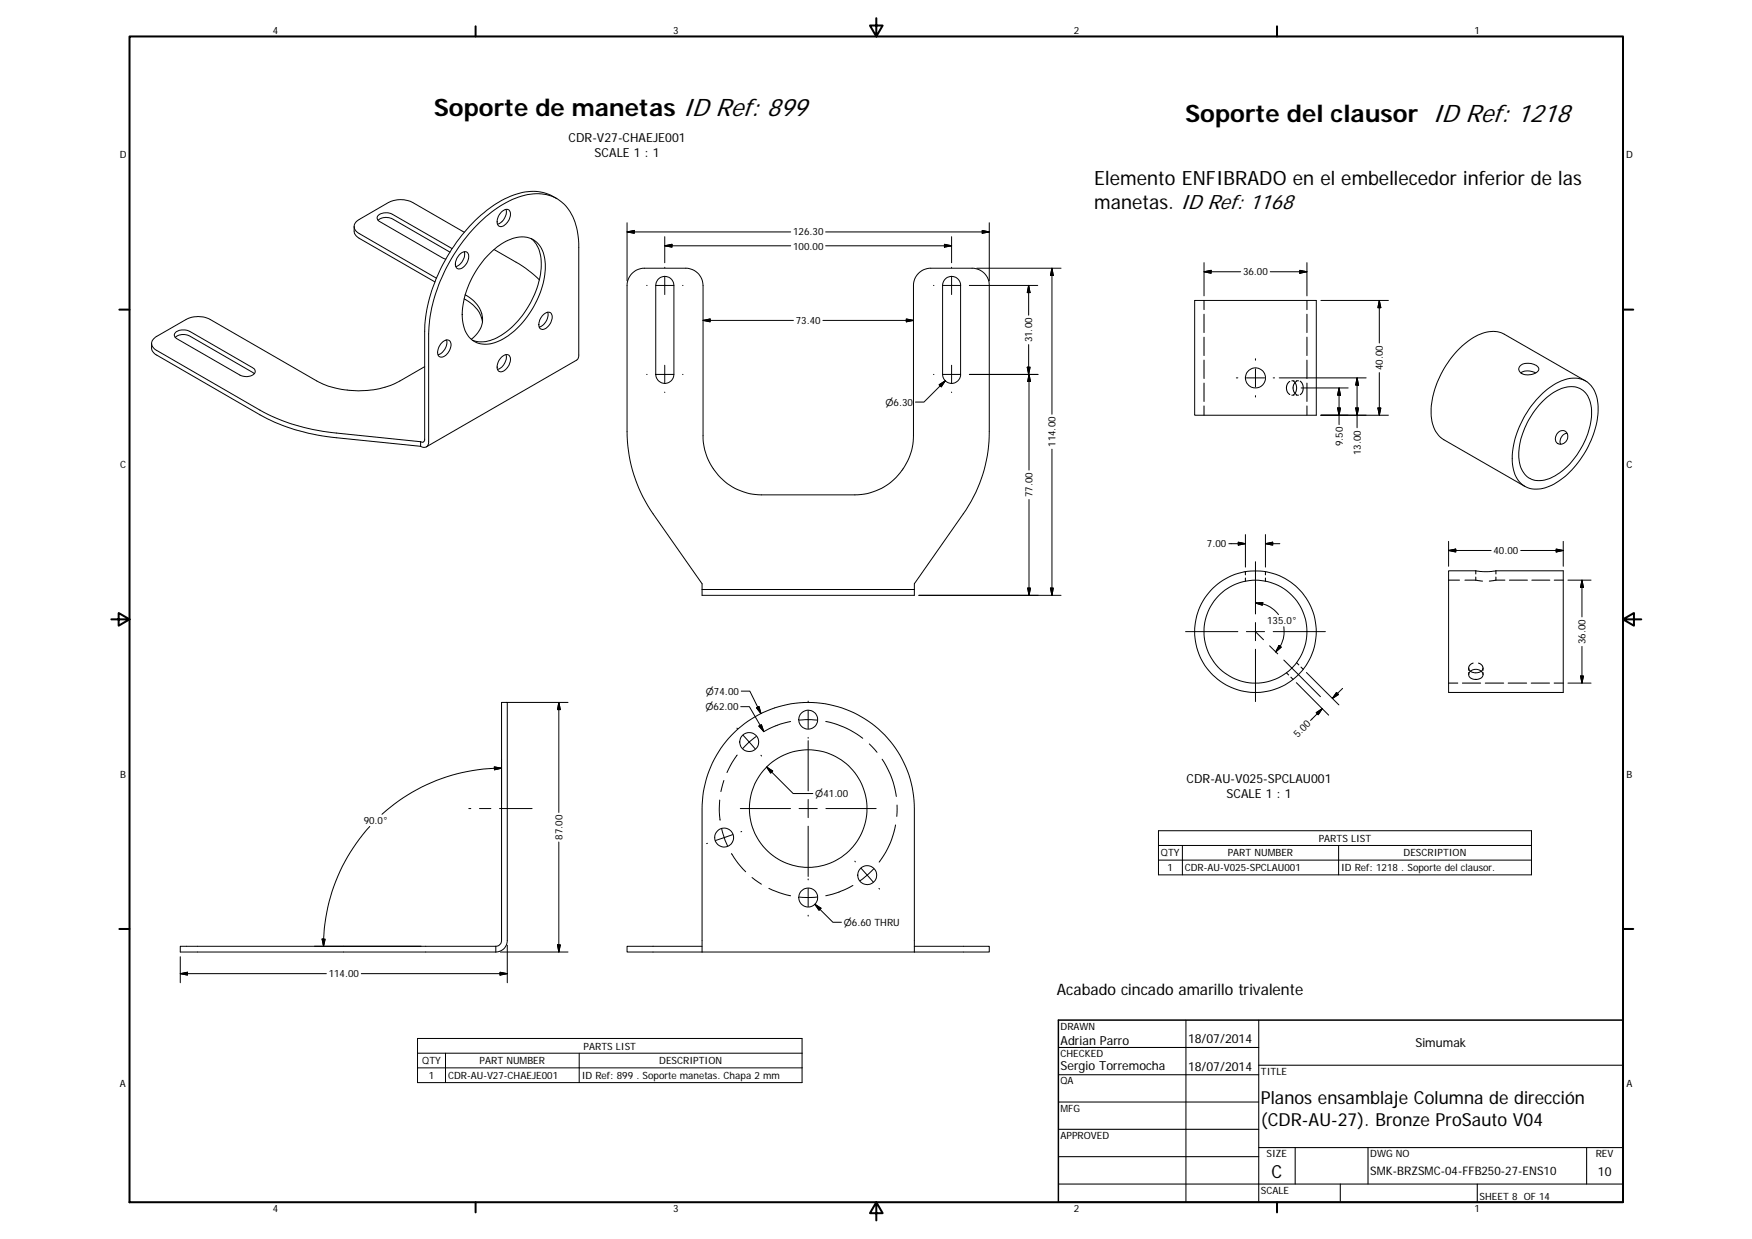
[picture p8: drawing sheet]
<svg xmlns="http://www.w3.org/2000/svg" width="420mm" height="297mm" viewBox="0 0 420 297" stroke-linecap="round" stroke-linejoin="round" font-family="sans-serif">
<g fill="none" stroke="#000" stroke-width=".24">
<path d="M84.9 54.3v1.1a2.19 2.19 0 0 0 1.2 1.7l18.2 10.5M90.7 52.8a3.2 3.2 0 0 1 3.4-.3l13.8 8M108.4 59.6l-14.3-8.2a2.78 2.78 0 0 0-3.6 .6v.6l.4 .4 15.3 8.8 .7 .3M111.3 55.7l-12.3-7.1a6.5 6.5 0 0 0-5.9 0l-7 4a1.78 1.78 0 0 0-1.2 1.7 1.78 1.78 0 0 0 1.2 1.7l18.6 10.7M118.5 59.8l5.3 3.1a29 29 0 0 1 5.6 4.2M120.2 50.8a1.16 1.16 0 0 1 1.2-.6 1.16 1.16 0 0 1 1 .8 3.2 3.2 0 0 1-2.4 3.3 1.41 1.41 0 0 1-.6-2.2zM121.3 50.2a3.1 3.1 0 0 1-2 3.5M127.4 57.2a8.3 8.3 0 0 1 2.3 7.8 21.8 21.8 0 0 1-11.1 16.3 6.9 6.9 0 0 1-5.3 .3M133.6 47.6a11.5 11.5 0 0 0-11.8-.3 35.8 35.8 0 0 0-15.5 15.9 35.8 35.8 0 0 0-4.5 16.3v25.8a.6 .6 0 0 1-.2 .7 .6 .6 0 0 1-.7-.1M150.4 55.6l1.7-.4v.7zM150.4 55.6h39.2M150.4 53.4v13.9"/>
<path d="M159.4 56.7v6.3M159.4 58.9l1.8-.3v.6zM159.4 58.9h30.2M198 55.6h39.2M198 58.9h30.2M226.5 58.6l1.7 .3-1.7 .3zM228.2 56.7v6.3M235.6 55.2l1.6 .4-1.6 .3zM237.2 53.4v13.9M42.2 79.7a3.3 3.3 0 0 1 3.3-.3l15.1 8.8a1 1 0 0 1 .6 1.1 1 1 0 0 1-1 .8 3.5 3.5 0 0 1-2.7-.2l-15.1-8.7a.9 .9 0 0 1-.2-1.5zM110.2 61a1.16 1.16 0 0 1 1.1-.7 1.16 1.16 0 0 1 1.1 .8 3.1 3.1 0 0 1-2.4 3.4 1.4 1.4 0 0 1-.6-2.2zM111.3 71.6a7.5 7.5 0 0 1 4.4 5.6"/>
<path d="M111.3 60.3a3.2 3.2 0 0 1-2 3.6M111.6 70.7a6.5 6.5 0 0 1 3.9 7.5 7.3 7.3 0 0 1-2.5 3.1M117.1 61.1a11.5 11.5 0 0 1 8.9-4.3 5.7 5.7 0 0 1 4.7 5.9 21.7 21.7 0 0 1-8.8 17.8 8.3 8.3 0 0 1-7.5 1.7 6.4 6.4 0 0 1-3.5-6.1 21.7 21.7 0 0 1 6.2-15zM130.2 75.5a1.16 1.16 0 0 1 1.2-.7 1.16 1.16 0 0 1 1 .8 3.2 3.2 0 0 1-2.4 3.4 1.46 1.46 0 0 1-.6-2.2zM131.3 74.8a3.1 3.1 0 0 1-2 3.6M155.1 68.4h.1M157.2 68.4h4.4M158 66.8a2.19 2.19 0 0 1 2.3-.3 2.19 2.19 0 0 1 1.3 1.9v21.4a2.18 2.18 0 0 1-2.2 2.1 2.18 2.18 0 0 1-2.1-2.1v-21.4l.1-.8zM159.4 64.1v.1M159.4 66.2v4.4M163.7 68.4h.1M168.6 76.8l1.7-.3v.7z"/>
<path d="M190.3 76.8h-21.7M197.3 76.8h21.8M217.3 76.5l1.8 .3-1.8 .4zM223.9 68.4h.1M226 68.4h4.4M226.5 67.1a2.16 2.16 0 0 1 2.4-.7 2.16 2.16 0 0 1 1.5 2v21.4a2.16 2.16 0 0 1-2.2 2.1 2.16 2.16 0 0 1-2.2-2.1v-21.4zM228.2 64.1v.1M228.2 66.2v4.4M232.5 68.4h16.4M234.2 64.3h20.3M246.7 68.4v7.2M246.7 68.4l.3 1.7h-.7z"/>
<path d="M252.3 64.3l.3 1.7h-.7zM252.3 64.3v35M286.5 72h29.2v27.5h-29.2zM288.7 65.2l1.7-.4v.7zM288.7 65.2h8.8M288.7 63v7.9M304.6 65.2h8.8M311.7 64.8l1.7 .4-1.7 .3zM313.4 63v7.9M316.8 72h16.2M330.8 72v10.2M330.8 72l.3 1.8h-.7z"/>
<path d="M36.4 82.3v1.2a2.14 2.14 0 0 0 1.2 1.6l24.7 14.3a46 46 0 0 0 18.4 5.5l20.2 2.1M42 80.9a3.1 3.1 0 0 1 3.5-.3l15.5 9M101.8 87.9l-5.9 3.5a22.1 22.1 0 0 1-20-.1l-25.5-14.7a6.2 6.2 0 0 0-5.8 0l-7 4a1.77 1.77 0 0 0-1.2 1.7 1.77 1.77 0 0 0 1.2 1.7l24.7 14.3a46.9 46.9 0 0 0 18.4 5.5l20.2 2.1M105.8 82.4a1.36 1.36 0 0 1 2.2-.5 2.92 2.92 0 0 1-2.4 3.7 1.68 1.68 0 0 1-.3-2.5zM107.1 81.5a3.2 3.2 0 0 1-2.1 3.6M120.2 85.7a1.16 1.16 0 0 1 1.2-.7 1.16 1.16 0 0 1 1 .8 3.2 3.2 0 0 1-2.4 3.4 1.43 1.43 0 0 1-.6-2.3zM121.3 85a3.1 3.1 0 0 1-2 3.6M155.1 89.8h.1M157.2 89.8h4.4M159.4 87.6v4.3M159.4 94v.1M163.7 89.8h.1"/>
<path d="M223.9 89.8h.1M225.2 92.2l1.5-.9-1 1.4zM226 89.8h4.4M226.7 91.3l-5.1 5.1h-2.1M228.2 87.6v4.3M228.2 94v.1M232.5 89.8h16.5M246.3 88h.7l-.3 1.8zM246.7 82.6v7.2M246.8 89.8v22.9M246.8 89.8l.3 1.7h-.6zM296.5 90.6h.4"/>
<path d="M298.9 90.6h4.4M301.1 86v.4M301.1 88.4v4.4M301.1 94.8v.4M305.3 90.6h.4M306.8 90.6h20.8M312 93h11.3M320.8 97.8h.7l-.4 1.7zM321.1 93l.4 1.7h-.7zM321.1 93v8.8M325.1 97.8h.7l-.4 1.7zM325.4 90.6l.4 1.7h-.7z"/>
<path d="M325.4 90.6v12M330.4 97.8h.7l-.3 1.7zM330.8 89.3v10.2M333 99.5h-16.2M364.6 87.6a3.2 3.2 0 0 1 4.4 .8 2.07 2.07 0 0 1-2.4 1.5 1.87 1.87 0 0 1-2.4-1.6zM364.7 89.4a3.5 3.5 0 0 1 3.6 0M370 94.3a11 11 0 0 1 8.4-3.6 5.8 5.8 0 0 1 4.7 5.5 21.4 21.4 0 0 1-5.6 15.9 14 14 0 0 1-8.5 5.1 5.6 5.6 0 0 1-6.2-5.5 21.4 21.4 0 0 1 6.2-16.4zM370 96.2a9.7 9.7 0 0 1 7.8-3.4 5.1 5.1 0 0 1 3.8 5 18.8 18.8 0 0 1-9.6 16.8 4.9 4.9 0 0 1-6.8-1.6 12 12 0 0 1 .5-10.4 21.4 21.4 0 0 1 4.3-6.4zM380.2 91.3l-19.4-11.2a7.7 7.7 0 0 0-8 1.2 22.6 22.6 0 0 0-9.6 18.5 7 7 0 0 0 3 5.6l19.5 11.2M100.9 107a1.16 1.16 0 0 0 1.3 .1 1.16 1.16 0 0 0 .6-1.2v-25.8a39.9 39.9 0 0 1 11-25.5 23.6 23.6 0 0 1 14.1-8.1 9.4 9.4 0 0 1 10.2 7.4l.5 2.2 .2 2.3v26.9l-.2 .7-.4 .4-36 20.7M100.9 105.9v1.1M246.8 119.8v22.9"/>
<path d="M252.3 107.7v35M373.6 103.8a1.38 1.38 0 0 1 1.9-.3 1.38 1.38 0 0 1 .3 1.9 1.43 1.43 0 0 1-1.5 1.1 1.43 1.43 0 0 1-1.3-1.4zM375.8 103.9a2 2 0 0 0-1.5 2.6M294.7 130.3h4M297 130l1.7 .3-1.7 .4zM298.7 128.2v7.8M301.1 134.7v12.5M303.5 130.3l1.7-.3v.7zM303.5 128.2v7.8M306.9 130.3h-3.4M347.4 129.8v6M347.4 132l1.7-.4v.7z"/>
<path d="M347.4 132h10.2M347.4 136.8h6.5l1.8 .3 3-.3h16.2v29.2h-27.5zM364.7 132h10.2M373.2 131.6l1.7 .4-1.7 .3zM374.9 129.8v6M376 139.1h5.6M379.4 139.1v8.8M379.4 139.1l.3 1.7h-.7zM168.4 141.3h50.9M168.4 141.3v1.4h50.9v-1.4M219.3 141.3v-1.3l11.7-16.8a34 34 0 0 0 6.2-19.8v-35a4.1 4.1 0 0 0-4.1-4.1h-9.9a4.2 4.2 0 0 0-4.1 4.1v36.1a14.3 14.3 0 0 1-14.1 14.1h-22.4a14.2 14.2 0 0 1-14-14.1v-36.1a4.2 4.2 0 0 0-4.1-4.1h-10a4.2 4.2 0 0 0-4.1 4.1v35a34.8 34.8 0 0 0 6.2 19.8l11.8 16.8v1.3M220.4 142.7h34.1"/>
<path d="M246.5 141h.6l-.3 1.7zM251.9 141h.7l-.3 1.7zM284.3 151.4h12.6M298.9 151.4h4.4M301.1 144.6l1.7-.2-.1 .7zM301.1 144.6a6.4 6.4 0 0 1 4 1.3l1.5 1.4M301.1 149.2v4.4M301.1 155.7v12.5M301.2 151.5l1.8 1.9M304.5 154.8l1.9 2M305.3 151.4h12.5M306.7 154.7l.6 .5-1.4 1.1z"/>
<path d="M307.9 158.2l1.9 1.9M307.9 150.3a7.3 7.3 0 0 1-.9 4.6l-1.1 1.4M379.4 155v8.8M121.7 168.4v57.1a2.74 2.74 0 0 1-2.8 2.7M134 168.4l.4 1.7h-.7zM134 168.4v26.4M136.2 168.4h-15.9v57.1a1.4 1.4 0 0 1-1.4 1.4M176.7 174.6l.2 .1M177.6 169.4h2.1l3.5 6M177.8 165.7h2l2.7 5.4M178.2 176.3l1.5 1.6M179.7 177.9l1.4 1.6"/>
<path d="M179.7 177.9l-1.6 1.6M181.4 176.6l-1.7 1.3M181.4 169.7l.6-.3 .5 1.7zM182 174.1l.6-.4 .6 1.7zM189.6 173a20.5 20.5 0 0 0-6.5 2.4M193.8 168.1v.2M193.8 170.3v4.4M193.8 176.8v.2M193.8 177.6v12M196 172.6h-4.4M198 173a20.8 20.8 0 0 1 8.9 4M208.5 178.4l1.8 2"/>
<path d="M309.7 160.1l7 6.9M310.9 163.7l7.7 7.7M313.3 161.2l7.8 7.8M315.6 170.9l1.5-1-1 1.4zM317.1 169.9l-2.8 2.8M320.5 166l.5 .5-1.5 .9zM322 165l-2.5 2.4M352.7 160.8a1.75 1.75 0 0 1 1.8-.3 1.75 1.75 0 0 1 1.1 1.5 1.99 1.99 0 0 1-3.4-.1l.1-.5zM355.3 160.9a2.45 2.45 0 0 1-2.7 0M376 163.8h5.6M379 162.1h.7l-.3 1.7zM88.7 198.1a42.7 42.7 0 0 0-11.1 28.8"/>
<path d="M112.4 193.8h.5M115 193.8h2.7M118.5 183.9l1.8 .3-1.7 .4zM119.8 193.8h7.8M120.3 184.2a42.5 42.5 0 0 0-28.7 11M120.3 182v10.7M172.6 191.8l-.1 2.8 .2 2.1M173.1 198.7l.6 2.1M173.6 187.1l-.7 2.7M176.8 181l-1.2 1.7-1.3 2.5M177.5 193.8h12.1M177.9 199.3l-.2 .1"/>
<path d="M182.5 181.1l.1 .2M183.9 183.9l6.3 6.3h4.7M183.9 183.9l1.4 .9-.5 .5zM191.6 193.8h4.4M193.8 191.7v4.3M193.8 198.1v12M198.1 193.8h12M211.5 182a21.1 21.1 0 0 1 3.5 8.9M214.8 197.8a20.8 20.8 0 0 1-4 8.9M215.1 193v2.7M277.8 199.2h89.5v10.5h-89.5zM134 201.9v26.3"/>
<path d="M169.7 202.2h-.3M173.7 200.8l-2.1 .7M173.7 200.8l.8 2M175.4 204.6l1.6 2.4 1.8 2M175.7 200.1l-2 .7M180.3 210.4l2.3 1.6M184.4 213l2.4 1 2.8 .8M191.6 215.1l2.2 .1 2.2-.1M193.8 210.7v.2M193.8 213v4.4M193.8 219.4v.2M195.4 216.8l4.3 4.3h2.1"/>
<path d="M195.4 216.8l1.5 .9-.5 .5zM204.5 212.3a22.9 22.9 0 0 1-6.5 2.5M205 206.5l.1 .1M206.5 208.2l1.5 1.6M208 209.8l1.4 1.7M208 209.8l-1.7 1.4M209.5 208.3l-1.5 1.5M210.8 213l.1 .1M277.8 202.7h89.5M277.8 206.2h89.5M283.6 202.7v7M321 202.7v7"/>
<path d="M43.2 233.4l1.8-.3v.7zM43.2 233.4h35.1M43.2 229.4v6.2M77.2 225.1l.8 .1-.4 1.7zM82.4 226.9h36.5M86.6 233.4h35.1M101 226.9h-57.8v1.3h75.7M118.9 226.9v1.3M119.9 233.1l1.8 .3-1.8 .4zM120 228.2h16.2M121.7 226.6v9M133.7 226.5h.7l-.4 1.7z"/>
<path d="M168.4 226.9h-18v1.3h86.8v-1.3h-17.9M219.3 228.2v-34.4a25.5 25.5 0 0 0-25.5-25.4 25.5 25.5 0 0 0-25.4 25.4v34.4M100.1 252.5h92.3M100.1 256h92.3M100.1 249h92.3v10.5h-92.3zM106.8 252.5v7M138.9 252.5v7"/>
<circle cx="301.1" cy="90.6" r="2.41"/>
<circle cx="301.1" cy="151.5" r="14.6"/>
<circle cx="301.1" cy="151.4" r="12.3"/>
<circle cx="179.7" cy="177.9" r="2.27"/>
<circle cx="193.8" cy="172.5" r="2.27"/>
<circle cx="193.8" cy="193.8" r="14.1"/>
<circle cx="173.7" cy="200.8" r="2.26"/>
<circle cx="193.8" cy="215.2" r="2.27"/>
<circle cx="208" cy="209.8" r="2.27"/>
</g>
<g fill="none" stroke="#000" stroke-width=".25">
<path d="M288.7 72v2.2M288.7 75.3v4.4M313.4 72v2.2M313.4 75.3v4.4M288.7 80.8v4.4M288.7 86.3v4.4M288.7 91.8v4.4M288.7 97.3v2.2M309.3 91.4a1.95 1.95 0 0 0 0 3.2M309.8 91.3h.5M309.8 94.7h.5M310.2 91.4a2.16 2.16 0 0 1 0 3.2"/>
<path d="M310.9 91.3h.5M310.9 94.7h.5M310.9 91.4a1.92 1.92 0 0 0 0 3.2M311.8 91.4a2.18 2.18 0 0 1 0 3.2M313.4 80.8v4.4M313.4 86.3v4.4M313.4 91.8v4.4M313.4 97.3v2.2M298.7 137.1v.7M298.7 138.6v.7M303.5 137.1v.7M303.5 138.6v.7"/>
<path d="M347.4 139.1h2.6M351.3 139.1h2.6M353.9 139.1l1.6 .2M353.9 136.8v.8M353.9 138.3v.8M358.7 139.1l-1.5 .2M358.7 136.8v.8M358.7 138.3v.8M358.7 139.1h2.2M362 139.1h4.3M367.4 139.1h4.3M372.7 139.1h2.2"/>
<path d="M310.9 158.9l.6 .5M312 159.9l.5 .6M353.3 159a1.12 1.12 0 0 0-1 .7 1.12 1.12 0 0 0 .3 1.2M354.6 159a1.14 1.14 0 0 1 .9 .7 1.14 1.14 0 0 1-.2 1.2M308.5 161.3l.5 .5M309.6 162.3l.5 .6M347.4 163.8h2.2M350.7 163.8h4.4M352.2 160.2v.5M352.2 161.2v.5M355.7 160.2v.5M355.7 161.2v.5"/>
<path d="M356.2 163.8h4.4M361.7 163.8h4.4M367.2 163.8h4.4M372.7 163.8h2.2M253.8 251.1h48.1M253.8 257.7h48.1M284.4 244.6v43.6M301.9 255.4h87.3M301.9 244.6v43.6M253.8 264.2h48.1M253.8 270.7h48.1M253.8 277.3h48.1"/>
<path d="M301.9 275.1h87.3M310.6 275.1v8.8M328.1 275.1v8.8M380.5 275.1v8.8M253.8 283.9h135.4M321.4 283.9v4.3M354.3 283.9v4.3"/>
</g>
<g fill="none" stroke="#000" stroke-width=".48">
<path d="M31.1 8.7h358.1v279.5h-358.1zM114.1 6.3v2.4M210.2 4.4v4.3l-1.6-2.6h3.1l-1.5 2.6M306.2 6.3v2.4M28.6 74.2h2.5M389.2 74.2h2.5M26.7 148.5h4.4l-2.6-1.5v3l2.6-1.5M389.2 148.5l2.6 1.5v-3l-2.6 1.5h4.4M28.6 222.7h2.5M389.2 222.7h2.5M114.1 288.2v2.5M210.2 288.2l1.5 2.7h-3.1l1.6-2.7v4.4"/>
<path d="M306.2 288.2v2.5"/>
</g>
<path d="M253.8 244.6h135.4v43.6h-135.4z" fill="none" stroke="#000" stroke-width=".36"/>
<g fill="#000" stroke="#000" stroke-width=".24">
<path d="M150.4 55.6l1.7-.4v.7zM159.4 58.9l1.8-.3v.6zM226.5 58.6l1.7 .3-1.7 .3zM235.6 55.2l1.6 .4-1.6 .3zM168.6 76.8l1.7-.3v.7zM217.3 76.5l1.8 .3-1.8 .4zM246.7 68.4l.3 1.7h-.7zM252.3 64.3l.3 1.7h-.7zM288.7 65.2l1.7-.4v.7zM311.7 64.8l1.7 .4-1.7 .3zM330.8 72l.3 1.8h-.7zM225.2 92.2l1.5-.9-1 1.4z"/>
<path d="M246.3 88h.7l-.3 1.8zM246.8 89.8l.3 1.7h-.6zM320.8 97.8h.7l-.4 1.7zM321.1 93l.4 1.7h-.7zM325.1 97.8h.7l-.4 1.7zM325.4 90.6l.4 1.7h-.7zM330.4 97.8h.7l-.3 1.7zM297 130l1.7 .3-1.7 .4zM303.5 130.3l1.7-.3v.7zM347.4 132l1.7-.4v.7zM373.2 131.6l1.7 .4-1.7 .3zM246.5 141h.6l-.3 1.7z"/>
<path d="M251.9 141h.7l-.3 1.7zM301.1 144.6l1.7-.2-.1 .7zM306.7 154.7l.6 .5-1.4 1.1zM379.4 139.1l.3 1.7h-.7zM134 168.4l.4 1.7h-.7zM181.4 169.7l.6-.3 .5 1.7zM182 174.1l.6-.4 .6 1.7zM315.6 170.9l1.5-1-1 1.4zM320.5 166l.5 .5-1.5 .9zM379 162.1h.7l-.3 1.7zM118.5 183.9l1.8 .3-1.7 .4zM183.9 183.9l1.4 .9-.5 .5z"/>
<path d="M195.4 216.8l1.5 .9-.5 .5zM43.2 233.4l1.8-.3v.7zM77.2 225.1l.8 .1-.4 1.7zM119.9 233.1l1.8 .3-1.8 .4zM133.7 226.5h.7l-.4 1.7z"/>
</g>
<g font-size="5.8">
<text x="104" y="27.9">Soporte de manetas ID Ref: 899</text>
<text x="284.2" y="29.4">Soporte del clausor ID Ref: 1218</text>
</g>
<g font-size="4.7">
<text x="262.4" y="44.3">Elemento ENFIBRADO en el embellecedor inferior de las</text>
<text x="262.4" y="50">manetas. ID Ref: 1168</text>
</g>
<g font-size="4.3">
<text x="302.4" y="264.7">Planos ensamblaje Columna de dirección</text>
<text x="302.4" y="269.9">(CDR-AU-27). Bronze ProSauto V04</text>
<text x="304.9" y="282.4">C</text>
</g>
<text font-size="3.8" x="253.4" y="238.5">Acabado cincado amarillo trivalente</text>
<g font-size="3">
<text x="136.4" y="34.1">CDR-V27-CHAEJE001</text>
<text x="142.6" y="37.7">SCALE 1 : 1</text>
<text x="284.6" y="187.7">CDR-AU-V025-SPCLAU001</text>
<text x="294.2" y="191.3">SCALE 1 : 1</text>
<text x="254.3" y="250.5">Adrian Parro</text>
<text x="284.9" y="250.1">18/07/2014</text>
<text x="339.5" y="251.1">Simumak</text>
<text x="254.3" y="256.5">Sergio Torremocha</text>
<text x="284.9" y="256.6">18/07/2014</text>
<text x="383.2" y="281.9">10</text>
</g>
<text font-size="2.8" x="328.6" y="281.7">SMK-BRZSMC-04-FFB250-27-ENS10</text>
<g font-size="2.4">
<text x="65.4" y="8">4</text>
<text x="161.4" y="8">3</text>
<text x="257.5" y="8">2</text>
<text x="353.6" y="8">1</text>
<text x="28.7" y="38">D</text>
<text x="390" y="38">D</text>
<text x="190.2" y="56.5">126.30</text>
<text x="190.2" y="59.8">100.00</text>
<text x="298.1" y="66">36.00</text>
<text x="190.8" y="77.7">73.40</text>
<text x="247.5" y="82.1" transform="rotate(-90 247.5 82.1)">31.00</text>
<text x="331.6" y="88.8" transform="rotate(-90 331.6 88.8)">40.00</text>
<text x="253.1" y="107.2" transform="rotate(-90 253.1 107.2)">114.00</text>
<text x="322" y="107" transform="rotate(-90 322 107)">9.50</text>
<text x="28.8" y="112.2">C</text>
<text x="326.3" y="109.1" transform="rotate(-90 326.3 109.1)">13.00</text>
<text x="390.1" y="112.2">C</text>
<text x="247.6" y="119.2" transform="rotate(-90 247.6 119.2)">77.00</text>
<text x="289.4" y="131.2">7.00</text>
<text x="358.2" y="132.9">40.00</text>
<text x="303.9" y="149.7">135.0°</text>
<text x="380.2" y="154.4" transform="rotate(-90 380.2 154.4)">36.00</text>
<text x="311.2" y="177" transform="rotate(-45 311.2 177)">5.00</text>
<text x="28.8" y="186.5">B</text>
<text x="390.1" y="186.5">B</text>
<text x="87.2" y="197.5">90.0°</text>
<text x="134.9" y="201.3" transform="rotate(-90 134.9 201.3)">87.00</text>
<text x="316.3" y="201.8">PARTS LIST</text>
<text x="278.4" y="205.3">QTY</text>
<text x="280" y="208.8">1</text>
<text x="284.2" y="208.9">CDR-AU-V025-SPCLAU001</text>
<text x="294.4" y="205.3">PART NUMBER</text>
<text x="321.6" y="208.9">ID Ref: 1218 . Soporte del clausor.</text>
<text x="336.6" y="205.3">DESCRIPTION</text>
<text x="78.8" y="234.3">114.00</text>
<text x="140" y="251.6">PARTS LIST</text>
<text x="254.3" y="246.8">DRAWN</text>
<text x="101.3" y="255.1">QTY</text>
<text x="115" y="255.1">PART NUMBER</text>
<text x="158.1" y="255.1">DESCRIPTION</text>
<text x="254.3" y="253.4">CHECKED</text>
<text x="302.4" y="257.6">TITLE</text>
<text x="28.8" y="260.7">A</text>
<text x="102.9" y="258.7">1</text>
<text x="107.5" y="258.7">CDR-AU-V27-CHAEJE001</text>
<text x="139.5" y="258.7">ID Ref: 899 . Soporte manetas. Chapa 2 mm</text>
<text x="254.3" y="259.9">QA</text>
<text x="390" y="260.7">A</text>
<text x="254.3" y="266.5">MFG</text>
<text x="254.3" y="273.1">APPROVED</text>
<text x="303.8" y="277.4">SIZE</text>
<text x="328.6" y="277.4">DWG NO</text>
<text x="382.7" y="277.4">REV</text>
<text x="302.4" y="286.2">SCALE</text>
<text x="354.8" y="287.6">SHEET 8 OF 14</text>
<text x="65.4" y="290.7">4</text>
<text x="161.4" y="290.7">3</text>
<text x="257.5" y="290.7">2</text>
<text x="353.6" y="290.7">1</text>
</g>
<g font-size="2.3">
<text x="212.3" y="97.2">⌀6.30</text>
<text x="169.3" y="166.5">⌀74.00</text>
<text x="169.2" y="170.2">⌀62.00</text>
<text x="195.5" y="191.1">⌀41.00</text>
<text x="202.3" y="221.9">⌀6.60 THRU</text>
</g>
</svg>
